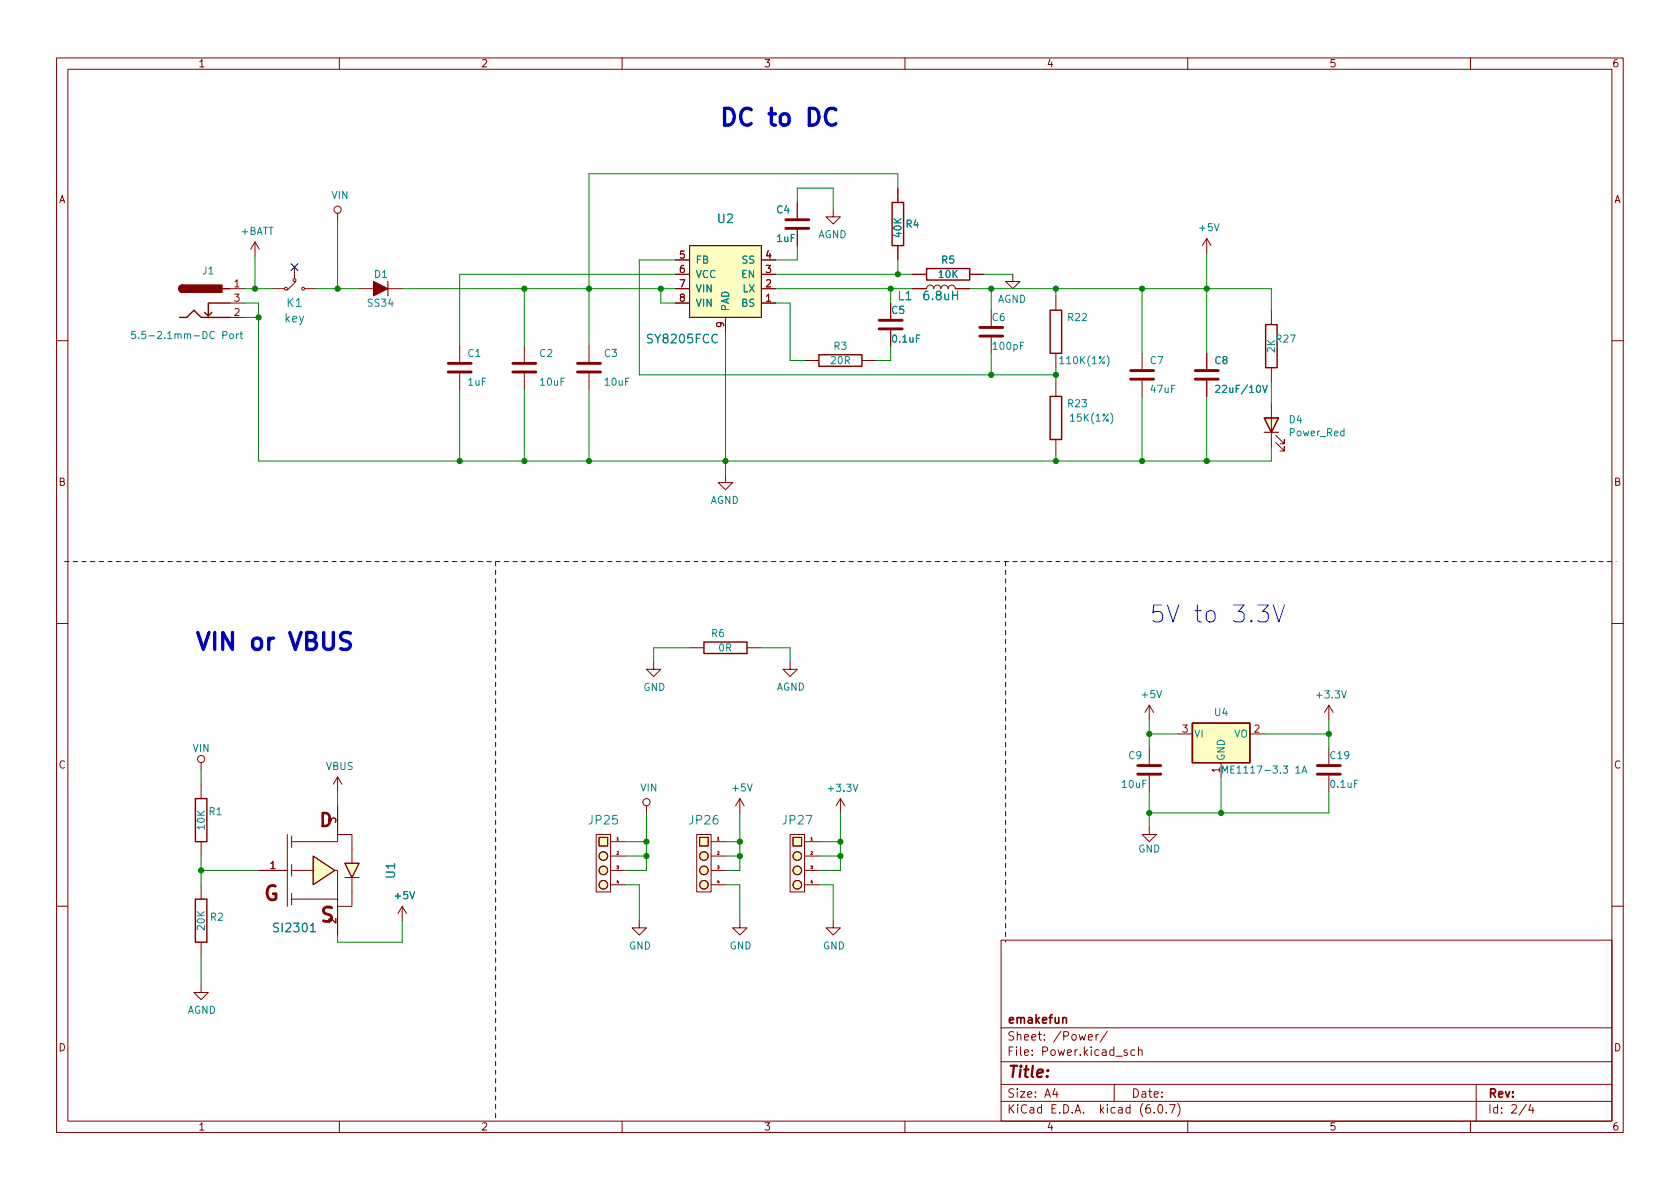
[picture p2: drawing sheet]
<svg xmlns="http://www.w3.org/2000/svg" width="297mm" height="210mm" viewBox="0 0 297 210" stroke-linecap="round" stroke-linejoin="round" font-family="sans-serif">
<g fill="none" stroke="#840000" stroke-width=".18">
<path d="M10 10.2h277v190.1h-277zM12 12.2h273v186.1h-273zM60 10.2v2M110 10.2v2M160 10.2v2M210 10.2v2M260 10.2v2M59.7 37.7v1.3M141 35.8v2.8M147.3 37.1v1.2h-1.3l1.3 1.3 1.3-1.3h-1.3M158.7 33.3v2.5M40.6 51h2.6"/>
<path d="M40.6 53.6h2.6M40.6 56.1h2.6M45.1 42.8l-.8 1.3M45.1 42.8v2.5M45.1 42.8l.7 1.3M48.3 51h2M52.1 47.2v2M52.3 49.8l-1.5 1.5M53.9 51h2M63.5 51h7.6M119.4 51h2.5M119.4 53.6h2.5"/>
<path d="M119.4 48.5h2.5M119.4 46h2.5M121.9 43.4h12.7v12.7h-12.7zM128.3 56.1v2.6M134.6 51h2.6M134.6 53.6h2.6M134.6 48.5h2.6M134.6 46h2.6M141 40.6v2.8M157.5 53.6v2.8M157.5 58.4v2.8M158.7 43.4v2.6"/>
<path d="M161.3 51h2.5a.64 .64 0 0 1 .7-.6 .64 .64 0 0 1 .6 .6 .64 .64 0 0 1 .6-.6 .64 .64 0 0 1 .7 .6 .64 .64 0 0 1 .6-.6 .64 .64 0 0 1 .6 .6 .64 .64 0 0 1 .7-.6 .64 .64 0 0 1 .6 .6h2.5M161.3 48.5h2.5M171.4 48.5h2.6M175.3 54.9v2.8M175.3 59.7v2.8M179.1 48.5v1.3h-1.3l1.3 1.2 1.2-1.2h-1.2M186.7 52.3v2.6M213.4 42.2v2.5M213.4 42.2l-.8 1.2M213.4 42.2l.7 1.2M224.8 54.9v2.5M10 60.2h2"/>
<path d="M81.3 61.2v2.8M81.3 66v2.8M92.7 61.2v2.8M92.7 66v2.8M104.1 61.2v2.8M104.1 66v2.8M142.2 63.7h2.6M152.4 63.7h2.5M186.7 62.5v2.5M186.7 67.6v2.5M186.7 77.7v2.6M201.9 62.5v2.8"/>
<path d="M201.9 67.3v2.8M213.4 62.5v2.8M213.4 67.3v2.8M224.8 65v2.6M224.8 71.4v7.6M225.6 78.2l1.5 1.6v-.8v.8h-.8M225.6 77l1.5 1.5v-.8v.8h-.8M285 60.2h2M128.3 84.1v1.2h-1.3l1.3 1.3 1.2-1.3h-1.2M10 110.2h2M115.6 117.1v1.3h1.2l-1.2 1.2-1.3-1.2h1.3M121.9 114.5h2.6"/>
<path d="M132.1 114.5h2.5M139.7 117.1v1.3h1.3l-1.3 1.2-1.3-1.2h1.3M285 110.2h2M35.6 134.9v1.2M35.6 138.7v2.5M59.7 137.4v2.5M59.7 137.4l-.8 1.3M59.7 137.4l.8 1.3M203.2 124.7v2.5M203.2 132.3v2.8M203.2 137.2v2.7M203.2 124.7l-.8 1.3"/>
<path d="M203.2 124.7l.8 1.3M208.3 129.8h2.5M215.9 134.9v2.5M221 129.8h2.5M234.9 124.7l-.7 1.3M234.9 124.7v2.5M234.9 132.3v2.8M234.9 137.2v2.7M234.9 124.7l.8 1.3M35.6 148.8v2.6M35.6 156.5v2.5M45.7 153.9h5.1"/>
<path d="M50.8 147.6v12.7M51.6 159h8.1v6.3M51.6 153.9h3.8M51.6 147.8v2.1M51.6 152.9v2M51.6 158v2M55.4 151.4l3.8 2.5-3.8 2.6zM59.2 153.9h.5v5.4M59.7 147.6h2.5v5M59.7 147.6v1.2h-8.1M59.7 142.5v5.1M61 152.6h2.5l-1.3 2.6z"/>
<path d="M61 155.2h2.5M62.2 155.2v5.1h-2.5M105.4 147.6h2.5v10.1h-2.5zM105.9 148.1h1.5v1.5h-1.5zM107.9 148.8h2.6M107.9 151.4h2.6M107.9 153.9h2.6M107.9 156.5h2.6M114.3 142.5v1.3M123.2 147.6h2.5v10.1h-2.5zM123.7 148.1h1.5v1.5h-1.5zM125.7 148.8h2.6"/>
<path d="M125.7 151.4h2.6M125.7 153.9h2.6M125.7 156.5h2.6M130.8 141.2l-.8 1.3M130.8 141.2v2.6M130.8 141.2l.8 1.3M139.7 147.6h2.5v10.1h-2.5zM140.2 148.1h1.5v1.5h-1.5zM142.2 148.8h2.6M142.2 151.4h2.6M142.2 153.9h2.6M142.2 156.5h2.6"/>
<path d="M148.6 141.2l-.8 1.3M148.6 141.2v2.6M148.6 141.2l.8 1.3M203.2 146.3v1.3h1.3l-1.3 1.2-1.3-1.2h1.3M10 160.2h2M35.6 174.2v1.3h1.2l-1.2 1.3-1.3-1.3h1.3M35.6 166.6v2.6M71.1 160.3l-.7 1.2M71.1 160.3v2.5M71.1 160.3l.8 1.2M113 162.8v1.3h1.3l-1.3 1.2-1.2-1.2h1.2M130.8 162.8v1.3h1.3l-1.3 1.2-1.3-1.2h1.3"/>
<path d="M147.3 162.8v1.3h1.3l-1.3 1.2-1.3-1.2h1.3M177 166.3h108v32h-108zM285 160.2h2M60 198.3v2M110 198.3v2M160 198.3v2M177 194.8h108M177 191.8h108M177 187.8h108M177 181.8h108M186.5 192.5l-.4 1h1M186.9 193v1"/>
<path d="M192.4 183.4l.7-.1v-.3l-.5-.1-.2 .2 .1 .8h.6M193.8 182.9v1M194.2 182.9l-.3 .1-.1 .2M195.8 182.4l-1.3 1.9M197 191.8v3M199.3 185.7l-.4-.1-.2 .2 .1 .3 .5 .1v.4h-.6M200.6 185.7l-.4-.1-.3 .3v.4l.2 .3h.5M201.3 185.8l.2-.2 .4 .1v.9M201.3 185.1v1.5M204.1 196.7v.1M204.9 195.4l.2-.1a.81 .81 0 0 1 .6 .7 .81 .81 0 0 1-.3 .8h-.2a.81 .81 0 0 1-.6-.6 .81 .81 0 0 1 .3-.8zM206.2 196.7v.1"/>
<path d="M206.8 195.3h1l-.7 1.5M208.2 195.1a1.72 1.72 0 0 1 0 2.3M210 198.3v2M260 198.3v2M261 191.8v6.5M269.9 195.3l-1.3 1.9M270.6 195.3l-.3 1h.9M271 195.8v1"/>
<circle cx="59.7" cy="37.1" r=".63"/>
<circle cx="50.5" cy="51" r=".25"/>
<circle cx="52.1" cy="49.5" r=".25"/>
<circle cx="53.6" cy="51" r=".25"/>
<circle cx="35.6" cy="134.2" r=".63"/>
<circle cx="106.7" cy="153.9" r=".76"/>
<circle cx="106.7" cy="151.4" r=".76"/>
<circle cx="106.7" cy="156.5" r=".76"/>
<circle cx="114.3" cy="141.9" r=".63"/>
<circle cx="124.5" cy="153.9" r=".76"/>
<circle cx="124.5" cy="156.5" r=".76"/>
<circle cx="124.5" cy="151.4" r=".76"/>
<circle cx="141" cy="156.5" r=".76"/>
<circle cx="141" cy="151.4" r=".76"/>
<circle cx="141" cy="153.9" r=".76"/>
</g>
<path d="M187.9 180.1l.2-.2 .4 .1 .1 .9" fill="none" stroke="#840000" stroke-width=".3"/>
<g fill="none" stroke="#840000" stroke-width=".51">
<path d="M138.9 38.9h4.1M138.9 40.4h4.1M155.4 58.2h4.1M155.4 56.6h4.1M173.2 59.4h4.1M173.2 57.9h4.1M79.2 65.8h4.1M79.2 64.3h4.1M90.7 65.8h4M90.7 64.3h4M102.1 65.8h4.1M102.1 64.3h4.1"/>
<path d="M199.9 67.1h4.1M199.9 65.5h4.1M211.3 67.1h4.1M211.3 65.5h4.1M201.2 135.4h4M201.2 136.9h4M232.9 135.4h4.1M232.9 136.9h4.1"/>
</g>
<path d="M68.6 49.8v2.5M223.5 73.9h2.6l-1.3 2.5zM223.5 76.4h2.6" fill="none" stroke="#840000" stroke-width=".2"/>
<path d="M66 49.8l2.6 1.2-2.6 1.3z" fill="#840000" stroke="#840000" stroke-width=".2"/>
<g fill="#ffffc2" stroke="#ffffc2" stroke-width=".18">
<path d="M121.9 43.4h12.7v12.7h-12.7z"/>
<path d="M210.8 127.9h10.2v7h-10.2z"/>
<path d="M123.7 148.1h1.5v1.5h-1.5z"/>
<path d="M140.2 148.1h1.5v1.5h-1.5z"/>
<path d="M223.5 73.9h2.6l-1.3 2.5z"/>
<path d="M61 152.6h2.5l-1.3 2.6z"/>
<path d="M55.4 151.4l3.8 2.5-3.8 2.6z"/>
<path d="M105.9 148.1h1.5v1.5h-1.5z"/>
<circle cx="124.5" cy="156.5" r=".76"/>
<circle cx="124.5" cy="153.9" r=".76"/>
<circle cx="124.5" cy="151.4" r=".76"/>
<circle cx="141" cy="156.5" r=".76"/>
<circle cx="141" cy="153.9" r=".76"/>
<circle cx="141" cy="151.4" r=".76"/>
<circle cx="106.7" cy="156.5" r=".76"/>
<circle cx="106.7" cy="153.9" r=".76"/>
<circle cx="106.7" cy="151.4" r=".76"/>
</g>
<g fill="none" stroke="#840000" stroke-width=".25">
<path d="M157.7 35.8h2.1v7.6h-2.1zM31.7 56.1h1.3l1.3-1.2 1.3 1.2h5M32.3 50.4a.64 .64 0 0 0-.7 .6 .64 .64 0 0 0 .7 .7M37.5 55.2l-.7 .7M39.4 51h1.2M40.6 53.6h-3.8v2.3l-.6-.7M163.8 47.5h7.6v2h-7.6zM185.7 54.9h2v7.6h-2zM223.8 57.4h2v7.6h-2zM144.8 62.7h7.6v2.1h-7.6zM185.7 70.1h2v7.6h-2zM124.5 113.5h7.6v2.1h-7.6z"/>
<path d="M210.8 127.9h10.2v7h-10.2zM34.5 141.2h2.1v7.6h-2.1zM34.5 159h2.1v7.6h-2.1z"/>
</g>
<g fill="none" stroke="#008484" stroke-width=".18">
<path d="M23.9 58.6h-.6v.6l.1-.1 .5 .1 .1 .1-.1 .5-.2 .1-.4-.1M24.5 59.8v.1M40.7 59.2l.2-.2 .3 .2 .1 .4-.1 .2-.3 .1-.2-.1zM41.8 59v.9M42.2 59l-.4 .3M42.4 59h.5M42.6 58.6v1.1l.3 .2M215 68.3l.4-.2 .3 .4-.8 .9h.8M223.2 68.1l.5 1.3 .4-1.3M216.2 136.7v-1.3l.4 .9 .4-.9v1.3M230.2 136.7l.4-1.3 .4 1.3M230.3 136.3h.6"/>
<path d="M54.9 164.8h.9"/>
</g>
<g fill="#840000" stroke="#840000" stroke-width=".25">
<path d="M31.8 50.6l.5-.2v1.3a.64 .64 0 0 1-.6-.4 .64 .64 0 0 1 .1-.7z"/>
<path d="M32.3 50.4h6.9v1.3h-6.9z"/>
</g>
<path d="M222.4 107h1.9l-1 1.1a.81 .81 0 0 1 1 .6v.7l-.3 .4-.3 .2h-.9l-.4-.3M225.1 107l1 3 1-3" fill="none" stroke="#0000c2" stroke-width=".18"/>
<path d="M147.8 19.4a1.12 1.12 0 0 0-1.3-.1 1.12 1.12 0 0 0-.6 1.1 1.27 1.27 0 0 0 .4 1.4 1.27 1.27 0 0 0 1.4 .2l.1-.2M61.9 112l-.4-.2h-.7a.73 .73 0 0 0-.6 .8 .73 .73 0 0 0 .6 .7 1.1 1.1 0 0 1 1.1 .7 .76 .76 0 0 1-.5 .8h-.7l-.5-.1" fill="none" stroke="#0000c2" stroke-width=".6"/>
<path d="M11.4 99.3h274.3M87.6 99.3v99.1M177.8 99.3v67.3" fill="none" stroke="#0000c2" stroke-width=".18" stroke-dasharray=".8 .8"/>
<g fill="none" stroke="#008400" stroke-width=".18">
<path d="M59.7 39v12M141 35.8v-2.5h6.3v3.8M158.7 33.3v-2.6h-54.6v30.5M43.2 51h5.1M43.2 53.6h2.5v27.9h179.1v-2.5M43.2 56.1h2.5M45.1 45.3v5.7M55.9 51h7.6M71.1 51h48.3M92.7 51v10.2M116.8 51v2.6h2.6M119.4 46h-6.4v20.3h73.7"/>
<path d="M119.4 48.5h-38.1v12.7M128.3 58.7v25.4M137.2 51h24.1M137.2 48.5h24.1M137.2 53.6h2.5v10.1h2.5M141 43.4v2.6h-3.8M157.5 51v2.6M158.7 46v2.5M171.4 51h53.4v3.9M174 48.5h5.1M175.3 51v3.9M186.7 51v1.3"/>
<path d="M201.9 51v11.5M213.4 44.7v17.8M81.3 68.8v12.7M92.7 68.8v12.7M104.1 68.8v12.7M157.5 61.2v2.5h-2.6M175.3 62.5v3.8M186.7 65v2.6M201.9 70.1v11.4M213.4 70.1v11.4M224.8 67.6v3.8M186.7 80.3v1.2"/>
<path d="M121.9 114.5h-6.3v2.6M134.6 114.5h5.1v2.6M35.6 136.1v2.6M59.7 139.9v2.6M203.2 129.8h5.1M203.2 127.2v5.1M203.2 139.9v6.4M215.9 137.4v6.4M223.5 129.8h11.4M234.9 139.9v3.9h-31.7M234.9 127.2v5.1M35.6 153.9h10.1"/>
<path d="M35.6 151.4v5.1M110.5 156.5h2.5v6.3M110.5 151.4h3.8M110.5 148.8h3.8M114.3 143.8v10.1h-3.8M128.3 156.5h2.5v6.3M128.3 151.4h2.5M128.3 148.8h2.5M130.8 143.8v10.1h-2.5M144.8 156.5h2.5v6.3M144.8 151.4h3.8M144.8 148.8h3.8"/>
<path d="M148.6 143.8v10.1h-3.8M35.6 169.2v5M71.1 162.8v3.8h-11.4v-1.3"/>
</g>
<path d="M51.5 46.6l1.2 1.2M52.7 46.6l-1.2 1.2" fill="none" stroke="#000084" stroke-width=".18"/>
<g fill="#008400" stroke="#008400" stroke-width=".18">
<circle cx="59.7" cy="51" r=".46"/>
<circle cx="81.3" cy="81.5" r=".46"/>
<circle cx="45.7" cy="56.1" r=".46"/>
<circle cx="45.1" cy="51" r=".46"/>
<circle cx="92.7" cy="81.5" r=".46"/>
<circle cx="104.1" cy="81.5" r=".46"/>
<circle cx="116.8" cy="51" r=".46"/>
<circle cx="92.7" cy="51" r=".46"/>
<circle cx="104.1" cy="51" r=".46"/>
<circle cx="203.2" cy="143.8" r=".46"/>
<circle cx="215.9" cy="143.8" r=".46"/>
<circle cx="148.6" cy="148.8" r=".46"/>
<circle cx="130.8" cy="148.8" r=".46"/>
<circle cx="234.9" cy="129.8" r=".46"/>
<circle cx="186.7" cy="81.5" r=".46"/>
<circle cx="213.4" cy="81.5" r=".46"/>
<circle cx="201.9" cy="81.5" r=".46"/>
<circle cx="201.9" cy="51" r=".46"/>
<circle cx="213.4" cy="51" r=".46"/>
<circle cx="203.2" cy="129.8" r=".46"/>
<circle cx="130.8" cy="151.4" r=".46"/>
<circle cx="148.6" cy="151.4" r=".46"/>
<circle cx="158.7" cy="48.5" r=".46"/>
<circle cx="186.7" cy="51" r=".46"/>
<circle cx="175.3" cy="51" r=".46"/>
<circle cx="157.5" cy="51" r=".46"/>
<circle cx="186.7" cy="66.3" r=".46"/>
<circle cx="128.3" cy="81.5" r=".46"/>
<circle cx="175.3" cy="66.3" r=".46"/>
<circle cx="114.3" cy="151.4" r=".46"/>
<circle cx="114.3" cy="148.8" r=".46"/>
<circle cx="35.6" cy="153.9" r=".46"/>
</g>
<g font-size="4.2" fill="#0000c2">
<text x="127" y="22.3">DC to DC</text>
<text x="203.2" y="110.1">5V to 3.3V</text>
<text x="34.3" y="115">VIN or VBUS</text>
</g>
<g font-size="3.5" fill="#840000">
<text x="46.6" y="159.3">G</text>
<text x="56.7" y="163.1">S</text>
</g>
<text font-size="3.2" fill="#840000" x="56.5" y="146.2">D</text>
<text font-size="2.8" fill="#840000" x="178" y="190.6">Title:</text>
<g font-size="2.1" fill="#008484">
<text x="126.9" y="39.4">U2</text>
<text x="158.8" y="53.1">L1</text>
<text x="163.5" y="53.1">6.8uH</text>
<text x="50.3" y="57">key</text>
<text x="50.7" y="54.3">K1</text>
<text x="114.7" y="60.7">SY8205FCC</text>
<text x="104.2" y="145.8">JP25</text>
<text x="122" y="145.8">JP26</text>
<text x="138.5" y="145.8">JP27</text>
<text x="69.8" y="155.3" transform="rotate(-90 69.8 155.3)">U1</text>
<text x="48.7" y="164.8">SI2301</text>
</g>
<g font-size="2.1" fill="#840000">
<text x="178" y="184">Sheet: /Power/</text>
<text x="178" y="181">emakefun</text>
<text x="178" y="186.7">File: Power.kicad_sch</text>
<text x="178" y="196.9">KiCad E.D.A. kicad (6.0.7)</text>
<text x="178" y="194.1">Size: A4</text>
<text x="200" y="194.1">Date:</text>
<text x="263" y="194.1">Rev:</text>
<text x="263" y="196.9">Id: 2/4</text>
</g>
<g font-size="1.8" fill="#840000">
<text x="35" y="11.9">1</text>
<text x="85" y="11.9">2</text>
<text x="135" y="11.9">3</text>
<text x="185" y="11.9">4</text>
<text x="235" y="11.9">5</text>
<text x="285" y="11.9">6</text>
<text x="10.3" y="35.9">A</text>
<text x="285.3" y="35.9">A</text>
<text x="120.2" y="45.7">5</text>
<text x="135.4" y="45.7">4</text>
<text x="41.4" y="50.8">1</text>
<text x="41.4" y="53.3">3</text>
<text x="120.2" y="48.3">6</text>
<text x="120.2" y="50.8">7</text>
<text x="120.2" y="53.3">8</text>
<text x="135.4" y="53.3">1</text>
<text x="135.4" y="50.8">2</text>
<text x="135.4" y="48.3">3</text>
<text x="41.4" y="55.9">2</text>
<text x="128" y="57.9" transform="rotate(-90 128 57.9)">9</text>
<text x="10.3" y="85.9">B</text>
<text x="285.3" y="85.9">B</text>
<text x="209.1" y="129.5">3</text>
<text x="221.8" y="129.5">2</text>
<text x="10.3" y="135.9">C</text>
<text x="215.6" y="136.6" transform="rotate(-90 215.6 136.6)">1</text>
<text x="285.3" y="135.9">C</text>
<text x="59.4" y="145.5" transform="rotate(-90 59.4 145.5)">3</text>
<text x="47.8" y="153.7">1</text>
<text x="59.4" y="163.3" transform="rotate(-90 59.4 163.3)">2</text>
<text x="10.3" y="185.9">D</text>
<text x="285.3" y="185.9">D</text>
<text x="35" y="199.9">1</text>
<text x="85" y="199.9">2</text>
<text x="135" y="199.9">3</text>
<text x="185" y="199.9">4</text>
<text x="235" y="199.9">5</text>
<text x="285" y="199.9">6</text>
</g>
<g font-size="1.8" fill="#008484">
<text x="58.6" y="35.2">VIN</text>
<text x="42.6" y="41.5">+BATT</text>
<text x="137.3" y="37.7">C4</text>
<text x="159.4" y="41.9" transform="rotate(-90 159.4 41.9)">40K</text>
<text x="160.2" y="40.3">R4</text>
<text x="212.1" y="40.9">+5V</text>
<text x="122.9" y="46.6">FB</text>
<text x="131.2" y="46.6">SS</text>
<text x="137.4" y="42.8">1uF</text>
<text x="144.6" y="42.1">AGND</text>
<text x="166.5" y="46.6">R5</text>
<text x="35.8" y="48.5">J1</text>
<text x="66.2" y="49.1">D1</text>
<text x="122.9" y="49.1">VCC</text>
<text x="122.9" y="51.7">VIN</text>
<text x="131.1" y="49.1">EN</text>
<text x="131.3" y="51.7">LX</text>
<text x="166" y="49.1">10K</text>
<text x="176.3" y="53.5">AGND</text>
<text x="25.1" y="59.9">5.5-2.1mm-DC Port</text>
<text x="65.1" y="54.2">SS34</text>
<text x="122.9" y="54.2">VIN</text>
<text x="128.9" y="55.1" transform="rotate(-90 128.9 55.1)">PAD</text>
<text x="131.1" y="54.2">BS</text>
<text x="157.7" y="55.5">C5</text>
<text x="175.4" y="56.8">C6</text>
<text x="188.9" y="56.8">R22</text>
<text x="82.7" y="63.1">C1</text>
<text x="95.4" y="63.1">C2</text>
<text x="106.9" y="63.1">C3</text>
<text x="147" y="64.4">20R</text>
<text x="147.5" y="61.8">R3</text>
<text x="157.9" y="60.6">0.1uF</text>
<text x="175.7" y="61.8">100pF</text>
<text x="187.8" y="64.4">110K(1%)</text>
<text x="203.4" y="64.4">C7</text>
<text x="214.8" y="64.4">C8</text>
<text x="225.4" y="62.3" transform="rotate(-90 225.4 62.3)">2K</text>
<text x="225.7" y="60.6">R27</text>
<text x="82.8" y="68.2">1uF</text>
<text x="95.6" y="68.2">10uF</text>
<text x="107" y="68.2">10uF</text>
<text x="203.5" y="69.5">47uF</text>
<text x="215.6" y="69.5">22uF/10V</text>
<text x="188.9" y="72">R23</text>
<text x="189.6" y="74.5">15K(1%)</text>
<text x="228" y="74.8">D4</text>
<text x="228.1" y="77.1">Power_Red</text>
<text x="125.5" y="89.1">AGND</text>
<text x="125.8" y="112.6">R6</text>
<text x="127.1" y="115.2">0R</text>
<text x="113.7" y="122.2">GND</text>
<text x="137.2" y="122.1">AGND</text>
<text x="202" y="123.4">+5V</text>
<text x="233" y="123.5">+3.3V</text>
<text x="211.1" y="130.4">VI</text>
<text x="214.8" y="126.6">U4</text>
<text x="218.2" y="130.4">VO</text>
<text x="34.1" y="133">VIN</text>
<text x="57.6" y="136.1">VBUS</text>
<text x="199.6" y="134.2">C9</text>
<text x="216.5" y="134.6" transform="rotate(-90 216.5 134.6)">GND</text>
<text x="217.3" y="136.8">ME1117-3.3 1A</text>
<text x="235.3" y="134.2">C19</text>
<text x="113.3" y="139.9">VIN</text>
<text x="129.6" y="139.9">+5V</text>
<text x="146.6" y="140">+3.3V</text>
<text x="198.5" y="139.3">10uF</text>
<text x="235.4" y="139.3">0.1uF</text>
<text x="36.2" y="146.7" transform="rotate(-90 36.2 146.7)">10K</text>
<text x="37" y="144.1">R1</text>
<text x="201.2" y="150.7">GND</text>
<text x="69.9" y="159">+5V</text>
<text x="36.2" y="164.4" transform="rotate(-90 36.2 164.4)">20K</text>
<text x="37.2" y="162.8">R2</text>
<text x="111.2" y="167.9">GND</text>
<text x="129" y="167.9">GND</text>
<text x="145.5" y="167.9">GND</text>
<text x="33.1" y="179.3">AGND</text>
</g>
<g font-size=".7" fill="#840000">
<text x="109" y="148.6">1</text>
<text x="126.8" y="148.6">1</text>
<text x="143.3" y="148.6">1</text>
<text x="109" y="151.1">2</text>
<text x="109" y="153.7">3</text>
<text x="126.8" y="151.1">2</text>
<text x="126.8" y="153.7">3</text>
<text x="143.3" y="151.1">2</text>
<text x="143.3" y="153.7">3</text>
<text x="109" y="156.2">4</text>
<text x="126.8" y="156.2">4</text>
<text x="143.3" y="156.2">4</text>
</g>
</svg>
